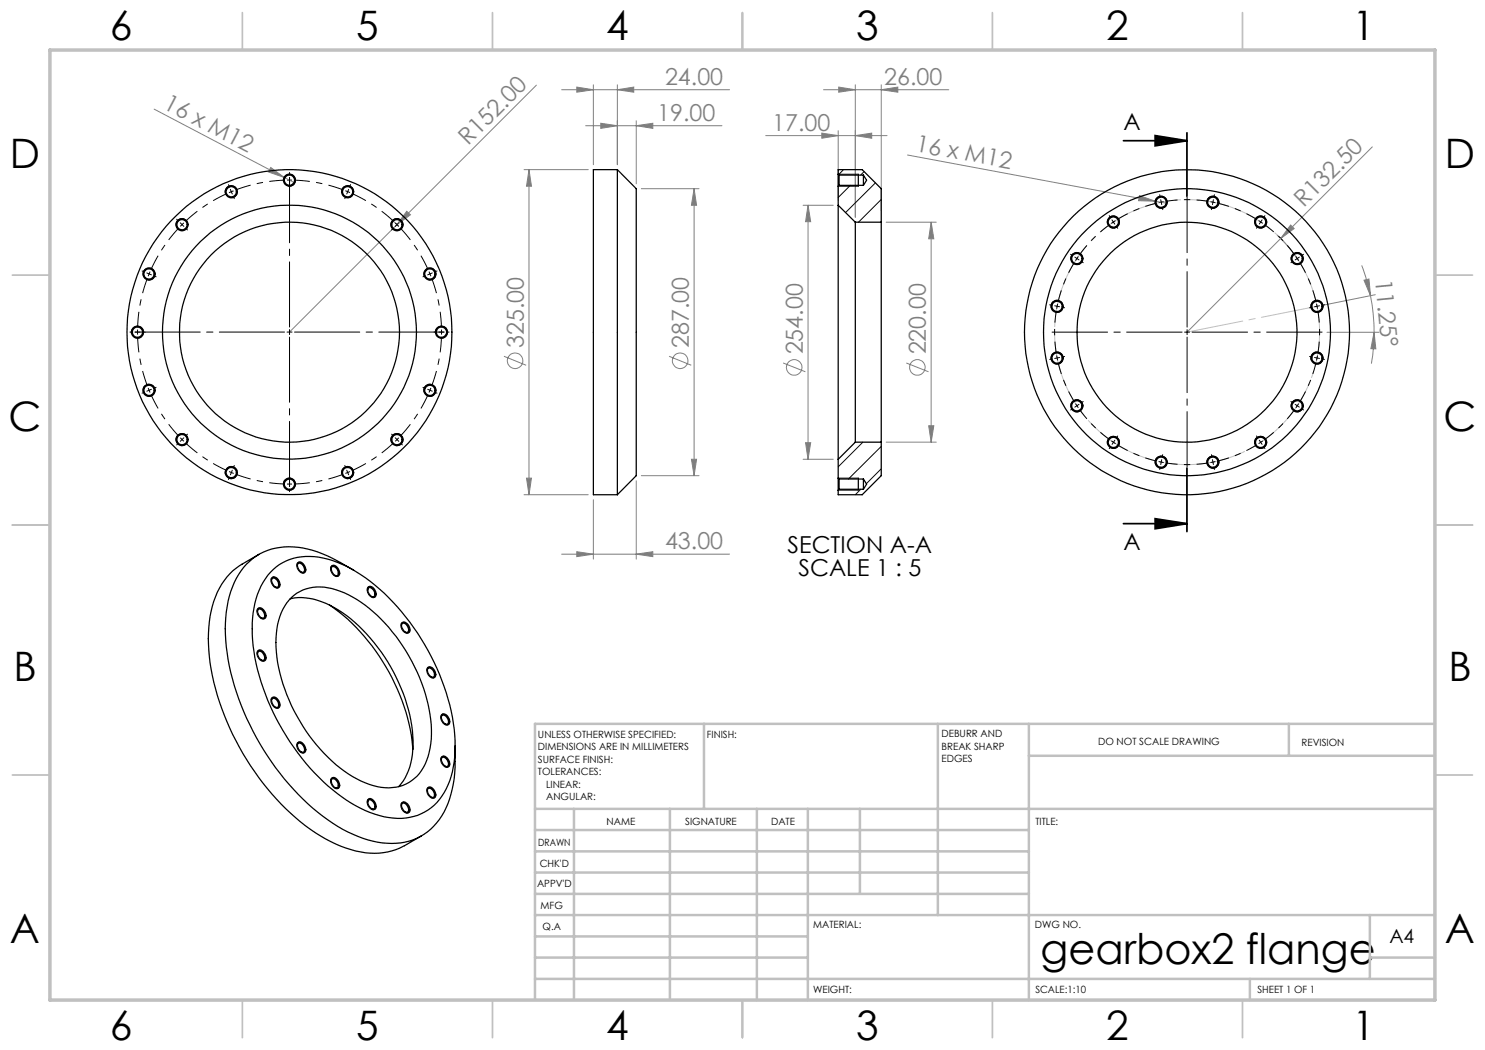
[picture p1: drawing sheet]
<svg xmlns="http://www.w3.org/2000/svg" width="297mm" height="210mm" viewBox="0 0 297 210" stroke-linecap="round" stroke-linejoin="round" font-family="sans-serif">
<g fill="none" stroke="#808080" stroke-width=".2">
<path d="M107.3 17l-49.4 49.4M112.3 17.9h33.6M115.4 17.4l3.3 .5-3.3 .5zM118.7 17v15.9M123.5 17.9l3.3-.5v1zM123.5 17v15.9M164.7 17.9h25.1M167.7 17.4l3.4 .5-3.4 .5zM171.1 17v26.5M176.2 17.9l3.4-.5v1zM176.2 17v25.2M30.8 21.8l26 13.7"/>
<path d="M54.2 33.5l2.6 2-3.1-1.1zM56.8 35.5l2.1 1.1M104.8 33.9h12.9M105.8 33.9l.5 3.3h-1zM105.8 33.9v65M117.1 25.1h27.3M120.2 24.7l3.3 .4-3.3 .6zM127.2 25.1l3.4-.4v1zM127.2 24.2v12.6M128.3 37.7h11.5M138.8 37.7l.5 3.4h-1zM138.8 37.7v57.4"/>
<path d="M153.1 27.1h24.3M164.4 26.6l3.2 .5-3.2 .5zM167.6 26.1v13.9M171.1 27.1l3.2-.5v1zM181.5 31l49.5 9.2M227.9 39.1l3.1 1.1-3.3-.1zM274.5 29.4l-18.3 18.3M78.7 44.2l1.1 1.1M81.4 42.3l.7 .7-2.7 1.9zM160.6 41.1h6.1M161.6 41.1l.5 3.2h-1zM161.6 41.1v50.8"/>
<path d="M177.2 44.4h10.1M186.2 44.4l.6 3.4h-1.1zM186.2 44.4v44M231 40.2l2.4 .5M255.4 47a25.7 25.7 0 0 1 4.3 5.2M256.2 47.7l-18.8 18.8M258.1 45l.7 .7-2.6 2zM272.3 53.1l.8 2.2 1 3.9M272.8 56l1-.2 .3 3.4zM274.1 59.2a38 38 0 0 1 .7 7.3M275.1 58.9l-10.7 2.2M100.8 71.3l4.4 1.8"/>
<path d="M133.8 71.3l4.5 1.8M156.6 72.6l4.5 1.8M181.3 72.6l4.4 1.8M265.4 66.5h10.4M274.8 66.5l.4 3.3-1-.1zM274.8 66.5l-.1 2.3-.4 3.9M104.8 98.9h12.9M105.3 95.6h1l-.5 3.3zM118.7 99.9v11.9M127.2 96.2v15.6M128.3 95.1h11.5M138.3 91.9h1l-.5 3.2z"/>
<path d="M160.6 91.9h6.1M161.1 88.5h1l-.5 3.4zM177.2 88.4h10.1M185.7 85.2h1.1l-.6 3.2zM112.3 110.8h33.6M115.4 110.3l3.3 .5-3.3 .5zM127.2 110.8l3.4-.5v1z"/>
<circle cx="103" cy="72.1" r="1.56"/>
<circle cx="136" cy="72.1" r="1.55"/>
<circle cx="158.8" cy="73.5" r="1.55"/>
<circle cx="183.5" cy="73.5" r="1.55"/>
</g>
<path d="M224.7 28.1h12.7M231 27.1l6.4 1-6.4 1.1zM237.4 26.6v12.7M237.4 93.6v12.7M224.7 104.7h12.7M231 103.7l6.4 1-6.4 1.1z" fill="none" stroke="#000" stroke-width=".35"/>
<path d="M262.8 58.7a26.5 26.5 0 0 0-44.4-10.7 26.5 26.5 0 0 0 12.1 44 26.5 26.5 0 0 0 32.6-31.9l-.3-1.4" fill="none" stroke="#c0c0c0" stroke-width=".2" stroke-dasharray="15.2 1.3 1.3 1.3" stroke-dashoffset=".6" stroke-linecap="butt"/>
<g fill="none" stroke="#000" stroke-width=".2">
<path d="M45.1 38.7a1.2 1.2 0 0 1 1-1.6 1.2 1.2 0 0 1 1.3 1.3 1.2 1.2 0 0 1-1.5 1.1M46.1 37.9l.1 .4M46.2 38.3l-.4 .3M46.2 38.3l.3 .5M46.7 38.2l-.5 .1M56.7 36.3a1.2 1.2 0 0 1 1.1-1.4 1.2 1.2 0 0 1 1.3 1.3 1.2 1.2 0 0 1-1.5 1M68.4 38.7a1.2 1.2 0 0 1 1-1.6 1.2 1.2 0 0 1 1.3 1.3 1.2 1.2 0 0 1-1.5 1.1M167.6 34.8h4.1M167.6 37.2h4.1M28.6 55.1a1.19 1.19 0 0 1 1.1-1.5 1.19 1.19 0 0 1 1.3 1.3 1.19 1.19 0 0 1-1.5 1M35.2 45.3a1.2 1.2 0 0 1 1.1-1.6 1.2 1.2 0 0 1 1.3 1.3 1.2 1.2 0 0 1-1.5 1.1M78.2 45.3a1.2 1.2 0 0 1 1.1-1.6 1.2 1.2 0 0 1 1.3 1.3 1.2 1.2 0 0 1-1.5 1.1"/>
<path d="M84.8 55.1a1.19 1.19 0 0 1 1.1-1.5 1.19 1.19 0 0 1 1.2 1.3 1.19 1.19 0 0 1-1.4 1M214.2 52a1.2 1.2 0 0 1 1.1-1.5 1.2 1.2 0 0 1 1.3 1.3 1.2 1.2 0 0 1-1.5 1.1M221.5 44.7a1.2 1.2 0 0 1 1.1-1.5 1.2 1.2 0 0 1 1.3 1.3 1.2 1.2 0 0 1-1.5 1.1M222.4 44l.6 .8M223.1 44.1l-.8 .6M231.1 40.8a1.2 1.2 0 0 1 1-1.5 1.2 1.2 0 0 1 1.3 1.3 1.2 1.2 0 0 1-1.5 1M241.4 40.8a1.2 1.2 0 0 1 1.1-1.5 1.2 1.2 0 0 1 1.3 1.3 1.2 1.2 0 0 1-1.5 1M251 44.7a1.2 1.2 0 0 1 1-1.5 1.2 1.2 0 0 1 1.3 1.3 1.2 1.2 0 0 1-1.5 1.1M258.3 52a1.2 1.2 0 0 1 1-1.5 1.2 1.2 0 0 1 1.3 1.3 1.2 1.2 0 0 1-1.5 1.1M26.3 66.7a1.2 1.2 0 0 1 1.1-1.5 1.2 1.2 0 0 1 1.3 1.3 1.2 1.2 0 0 1-1.5 1.1M28.6 78.4a1.2 1.2 0 0 1 1.1-1.5 1.2 1.2 0 0 1 1.3 1.3 1.2 1.2 0 0 1-1.5 1M84.8 78.4a1.2 1.2 0 0 1 1.1-1.5 1.2 1.2 0 0 1 1.3 1.3 1.2 1.2 0 0 1-1.5 1"/>
<path d="M87.1 66.7a1.2 1.2 0 0 1 1.1-1.5 1.2 1.2 0 0 1 1.3 1.3 1.2 1.2 0 0 1-1.5 1.1M210.3 71.9a1.2 1.2 0 0 1 1-1.5 1.2 1.2 0 0 1 1.3 1.3 1.2 1.2 0 0 1-1.5 1.1M210.3 61.6a1.2 1.2 0 0 1 1-1.5 1.2 1.2 0 0 1 1.3 1.3 1.2 1.2 0 0 1-1.5 1M262.2 71.9a1.2 1.2 0 0 1 1.1-1.5 1.2 1.2 0 0 1 1.3 1.3 1.2 1.2 0 0 1-1.5 1.1M262.2 61.6a1.2 1.2 0 0 1 1.1-1.5 1.2 1.2 0 0 1 1.3 1.3 1.2 1.2 0 0 1-1.5 1M35.2 88.3a1.2 1.2 0 0 1 1.1-1.6 1.2 1.2 0 0 1 1.3 1.3 1.2 1.2 0 0 1-1.5 1.1M45.1 94.8a1.2 1.2 0 0 1 1-1.5 1.2 1.2 0 0 1 1.3 1.3 1.2 1.2 0 0 1-1.5 1.1M56.7 97.1a1.2 1.2 0 0 1 1.1-1.5 1.2 1.2 0 0 1 1.3 1.3 1.2 1.2 0 0 1-1.5 1.1M68.4 94.8a1.2 1.2 0 0 1 1-1.5 1.2 1.2 0 0 1 1.3 1.3 1.2 1.2 0 0 1-1.5 1.1M78.2 88.3a1.2 1.2 0 0 1 1.1-1.6 1.2 1.2 0 0 1 1.3 1.3 1.2 1.2 0 0 1-1.5 1.1M167.6 95.6h4.1M167.6 98h4.1"/>
<path d="M214.2 81.5a1.2 1.2 0 0 1 1.1-1.5 1.2 1.2 0 0 1 1.3 1.3 1.2 1.2 0 0 1-1.5 1M221.5 88.8a1.2 1.2 0 0 1 1.1-1.5 1.2 1.2 0 0 1 1.3 1.3 1.2 1.2 0 0 1-1.5 1M231.1 92.7a1.2 1.2 0 0 1 1-1.5 1.2 1.2 0 0 1 1.3 1.3 1.2 1.2 0 0 1-1.5 1.1M241.4 92.7a1.2 1.2 0 0 1 1.1-1.5 1.2 1.2 0 0 1 1.3 1.3 1.2 1.2 0 0 1-1.5 1.1M251 88.8a1.2 1.2 0 0 1 1-1.5 1.2 1.2 0 0 1 1.3 1.3 1.2 1.2 0 0 1-1.5 1M258.3 81.5a1.2 1.2 0 0 1 1-1.5 1.2 1.2 0 0 1 1.3 1.3 1.2 1.2 0 0 1-1.5 1M54.2 115.7a.76 .76 0 0 1 1.3 .4l.3 .7a.61 .61 0 0 1-.2 .8 .61 .61 0 0 1-.8-.2l-.6-1zM59.5 112.6a1.32 1.32 0 0 1 1.5 1.3 .61 .61 0 0 1-.4 .7 .61 .61 0 0 1-.7-.3l-.6-1.1zM66.2 113.3a.99 .99 0 0 1 1.5 .9 .69 .69 0 0 1-.1 1 .69 .69 0 0 1-1.1-.4l-.4-.8zM73.5 117.5a1.05 1.05 0 0 1 1.5 1 .64 .64 0 0 1-.1 1 .64 .64 0 0 1-1-.3l-.4-.7-.1-.4zM51.5 130.2a1.13 1.13 0 0 1 1.5 1l.1 .2a.64 .64 0 0 1-.3 .8 .64 .64 0 0 1-.9-.3l-.4-.7-.1-.4zM51.6 121.7a1.42 1.42 0 0 1 1.3 2 1.33 1.33 0 0 1-1.5-1.5z"/>
<path d="M54.3 139.7l.1-.1a1.38 1.38 0 0 1 1.2 2 1.46 1.46 0 0 1-1.3-1.9zM80.3 124.6a1.24 1.24 0 0 1 1.5 1.3 .61 .61 0 0 1-.4 .8 .61 .61 0 0 1-.7-.4l-.5-.8v-.4zM85.4 133.6a1.05 1.05 0 0 1 1.6 1 .64 .64 0 0 1-.2 1 .64 .64 0 0 1-.9-.4l-.5-.6-.1-.4zM59.4 148.6l.1-.1a1.32 1.32 0 0 1 1.5 1.4 .61 .61 0 0 1-.4 .7 .61 .61 0 0 1-.7-.4l-.5-.6-.1-.4zM66.3 155.7l.1-.1a1.38 1.38 0 0 1 1.2 2.1 1.46 1.46 0 0 1-1.5-1.6zM73.6 159.9a1.2 1.2 0 0 1 1.5 1.2 .62 .62 0 0 1-.3 .9 .62 .62 0 0 1-.9-.4l-.5-1.1zM85.4 157.6h.1a1.32 1.32 0 0 1 1.5 1.3v.2a.56 .56 0 0 1-.4 .6 .56 .56 0 0 1-.6-.3l-.6-.8-.1-.4zM88.2 151.5l.1-.1a1.2 1.2 0 0 1 1.5 1.2 .62 .62 0 0 1-.3 .9 .62 .62 0 0 1-.8-.4l-.5-.6-.1-.5zM88.3 143a1.08 1.08 0 0 1 1.4 .9v.1a.64 .64 0 0 1-.1 1 .64 .64 0 0 1-.9-.3l-.6-1.1zM80.3 160.6a1.24 1.24 0 0 1 1.5 1.3 .61 .61 0 0 1-.4 .8 .61 .61 0 0 1-.7-.4l-.5-.8v-.4z"/>
</g>
<g fill="none" stroke="#000" stroke-width=".2" stroke-dasharray="15.2 1.3 1.3 1.3" stroke-linecap="butt">
<path d="M57.9 36h-.5M57.9 36h.5M69.5 38.3l-.4-.2M69.5 38.3l.5 .2M29.8 54.8l-.2 .4M29.8 54.8l.2-.5M36.4 44.9l-.3 .4M36.4 44.9l.4-.3M79.4 44.9l-.4-.3M79.4 44.9l.4 .4M86 54.8l-.2-.5M86 54.8l.2 .4"/>
<path d="M215.4 51.7l-.3 .4M215.4 51.7l.3-.4M232.2 40.4l-.4 .1M232.2 40.4l.5-.1M242.6 40.4l-.5-.1M242.6 40.4l.5 .1M252.1 44.4l-.4-.3M252.1 44.4l.5 .3M259.5 51.7l-.3-.4M259.5 51.7l.2 .4M27.5 66.4v.5M27.5 66.4v-.5"/>
<path d="M29.8 78l.2 .5M29.8 78l-.2-.4M86 78l.2-.4M86 78l-.2 .5M88.3 66.4v-.5M88.3 66.4v.5M211.4 61.3l-.1 .4M211.4 61.3l.1-.5M211.4 71.6l.1 .5M211.4 71.6l-.1-.5M263.4 71.6l.1-.5M263.4 71.6l-.1 .5"/>
<path d="M263.4 61.3l-.1-.5M263.4 61.3l.1 .4M36.4 87.9l.4 .4M36.4 87.9l-.3-.3M46.3 94.5l.4 .2M46.3 94.5l-.5-.2M57.9 96.8h.5M57.9 96.8h-.5M69.5 94.5l.5-.2M69.5 94.5l-.4 .2M79.4 87.9l.4-.3M79.4 87.9l-.4 .4"/>
<path d="M215.4 81.1l.3 .5M215.4 81.1l-.3-.4M222.7 88.5l.4 .2M222.7 88.5l-.4-.3M232.2 92.4l.5 .1M232.2 92.4l-.4-.1M242.6 92.4l.5-.1M242.6 92.4l-.5 .1M252.1 88.5l.5-.3M252.1 88.5l-.4 .2M259.5 81.1l.2-.4M259.5 81.1l-.3 .5"/>
</g>
<g fill="none" stroke="#000" stroke-width=".2" stroke-dasharray="15.2 1.3 1.3 1.3" stroke-dashoffset="12.2" stroke-linecap="butt">
<path d="M45.4 38.7a30.4 30.4 0 0 0-8.3 5.5M56.9 36a30.4 30.4 0 0 0-9.7 2M68.6 38a30.4 30.4 0 0 0-9.7-2M29.5 55.7a30.4 30.4 0 0 0-2 9.7M35.7 45.6a30.4 30.4 0 0 0-5.5 8.3M78.7 44.2a30.4 30.4 0 0 0-8.2-5.5M85.6 53.9a30.4 30.4 0 0 0-5.5-8.3M27.5 67.4a30.4 30.4 0 0 0 2 9.7M30.2 79a30.4 30.4 0 0 0 5.5 8.2M86.4 77.1a30.4 30.4 0 0 0 1.9-9.7M88.3 65.4a30.4 30.4 0 0 0-1.9-9.7M37.1 88.6a30.4 30.4 0 0 0 8.3 5.5"/>
<path d="M47.2 94.9a30.4 30.4 0 0 0 9.7 1.9M58.9 96.8a30.4 30.4 0 0 0 9.7-1.9M70.5 94.1a30.4 30.4 0 0 0 8.2-5.5M80.1 87.2a30.4 30.4 0 0 0 5.5-8.2"/>
</g>
<g fill="none" stroke="#000" stroke-width=".2" stroke-dasharray="15.2 1.3 1.3 1.3" stroke-dashoffset="12.9" stroke-linecap="butt">
<path d="M214.8 52.5a26.5 26.5 0 0 0-3.2 7.8M221.9 45a26.5 26.5 0 0 0-5.9 5.9M231.3 40.6a26.5 26.5 0 0 0-7.8 3.3M241.6 40.3a26.5 26.5 0 0 0-8.4 0M251.3 43.9a26.5 26.5 0 0 0-7.7-3.3M258.9 50.9a26.5 26.5 0 0 0-5.9-5.9M211.3 62.2a26.5 26.5 0 0 0 0 8.4M211.6 72.6a26.5 26.5 0 0 0 3.2 7.7M263.2 60.3a26.5 26.5 0 0 0-3.2-7.8M263.6 70.6a26.5 26.5 0 0 0 0-8.4M216 82a26.5 26.5 0 0 0 5.9 5.9M223.5 89a26.5 26.5 0 0 0 7.8 3.2"/>
<path d="M233.2 92.6a26.5 26.5 0 0 0 8.4 0M243.6 92.2a26.5 26.5 0 0 0 7.7-3.2M253 87.9a26.5 26.5 0 0 0 5.9-5.9M260 80.3a26.5 26.5 0 0 0 3.2-7.7"/>
</g>
<path d="M263.4 61.3l-26 5.1" fill="none" stroke="#c0c0c0" stroke-width=".2" stroke-dasharray="15.2 1.3 1.3 1.3" stroke-dashoffset="3.9"/>
<g fill="none" stroke="#c0c0c0" stroke-width=".35">
<path d="M48.5 2.5v7.5M98.5 2.5v7.5M148.5 2.5v7.5M198.5 2.5v7.5M248.5 2.5v7.5M2.5 55h7.5M287 55h7.5M2.5 105h7.5M287 105h7.5M2.5 155h7.5M287 155h7.5M48.5 200v7.5"/>
<path d="M98.5 200v7.5M148.5 200v7.5M198.5 200v7.5M248.5 200v7.5"/>
</g>
<g fill="none" stroke="#c0c0c0" stroke-width=".5">
<path d="M140.8 144.8v17M187.6 144.8v38.2M205.8 144.8v55.2M205.8 151.2h81.2M257.8 144.8v6.4M287 144.8h-180v55.2M107 161.8h180M107 178.8h98.8M107 174.5h98.8M107 170.3h98.8M107 166h98.8M114.8 161.8v38.2"/>
<path d="M134 161.8v38.2M151.4 161.8v38.2M161.6 161.8v38.2M172 161.8v17M107 195.8h180M107 191.5h54.6M107 187.3h54.6M107 183h180M250 195.8v4.2M274 191.5h13M274 183v12.8"/>
</g>
<path d="M10 10h277v190h-277z" fill="none" stroke="#c0c0c0" stroke-width=".7"/>
<g fill="none" stroke="#000" stroke-width=".2" stroke-dasharray="15.2 1.3 1.3 1.3">
<path d="M45.9 37.4l-.2-.5M46.7 39.3l.2 .4M57.9 36v-.5M57.9 36v.5M57.9 35v-.5M57.9 37v.5M69.2 39.3l-.2 .4M69.5 38.3l.2-.4M69.5 38.3l-.2 .5M69.9 37.4l.2-.5M232.1 39.5l-.1-.6M242.8 39.5l.1-.6"/>
<path d="M28.9 54.4l-.5-.2M29.8 54.8l-.4-.2M29.8 54.8l.5 .2M30.7 55.2l.5 .2M35.7 44.2l-.4-.4M36.4 44.9l-.3-.3M36.4 44.9l.4 .4M37.1 45.6l.4 .4M78.7 45.6l-.4 .4M79.4 44.9l.4-.3M79.4 44.9l-.4 .4M80.1 44.2l.4-.4"/>
<path d="M85.1 55.2l-.5 .2M86 54.8l.5-.2M86 54.8l-.5 .2M86.9 54.4l.5-.2M214.6 51.1l-.5-.2M215.4 51.7l-.4-.3M215.4 51.7l.4 .3M216.2 52.3l.4 .2M222.1 43.6l-.2-.5M223.3 45.2l.2 .5M232.2 40.4l-.1-.5M232.2 40.4l.1 .5"/>
<path d="M232.4 41.4l.1 .5M242.4 41.4l-.1 .5M242.6 40.4l.1-.5M242.6 40.4l-.1 .5M251.6 45.2l-.3 .5M252.1 44.4l.3-.4M252.1 44.4l-.2 .4M252.7 43.6l.3-.5M258.6 52.3l-.4 .2M259.5 51.7l.4-.3M259.5 51.7l-.5 .3M260.3 51.1l.4-.2"/>
<path d="M26.5 66.4h-.5M27.5 66.4h-.5M27.5 66.4h.5M28.5 66.4h.5M28.9 78.4l-.5 .2M29.8 78l-.4 .2M29.8 78l.5-.1M30.7 77.7l.5-.2M57.9 66.4v-.5M57.9 66.4h-.5M57.9 66.4v.5M57.9 66.4h.5"/>
<path d="M85.1 77.7l-.5-.2M86 78l.5 .2M86 78l-.5-.1M86.9 78.4l.5 .2M87.3 66.4h-.5M88.3 66.4h.5M88.3 66.4h-.5M89.3 66.4h.5M210.4 61.1l-.5-.1M210.4 71.8l-.5 .1M211.4 61.3l-.5-.1M211.4 61.3l.5 .1"/>
<path d="M211.4 71.6l-.5 .1M211.4 71.6l.5-.1M212.4 61.5l.5 .1M212.4 71.4l.5-.1M237.4 66.4v-.5M237.4 66.4h-.5M237.4 66.4v.5M237.4 66.4h.5M262.4 71.4l-.5-.1M262.4 61.5l-.5 .1M263.4 71.6l.5 .1M263.4 71.6l-.5-.1"/>
<path d="M263.4 61.3l.5-.1M263.4 61.3l-.5 .1M264.4 71.8l.5 .1M264.4 61.1l.5-.1M35.7 88.6l-.4 .4M36.4 87.9l-.3 .4M36.4 87.9l.4-.3M37.1 87.2l.4-.4M45.9 95.4l-.2 .5M46.3 94.5l-.2 .5M46.3 94.5l.2-.5M46.7 93.6l.2-.5"/>
<path d="M57.9 96.8v.5M57.9 96.8v-.5M57.9 97.8v.5M57.9 95.8v-.5M69.2 93.6l-.2-.5M69.5 94.5l.2 .5M69.5 94.5l-.2-.5M69.9 95.4l.2 .5M78.7 87.2l-.4-.4M79.4 87.9l.4 .4M79.4 87.9l-.4-.3M80.1 88.6l.4 .4"/>
<path d="M214.6 81.7l-.5 .3M215.4 81.1l-.4 .3M215.4 81.1l.4-.2M216.2 80.6l.4-.3M222.1 89.3l-.2 .4M222.7 88.5l-.3 .4M222.7 88.5l.3-.5M223.3 87.6l.2-.4M232.1 93.4l-.1 .5M232.2 92.4l-.1 .5M232.2 92.4l.1-.5M232.4 91.4l.1-.5"/>
<path d="M242.4 91.4l-.1-.5M242.6 92.4l.1 .5M242.6 92.4l-.1-.5M242.8 93.4l.1 .5M251.6 87.6l-.3-.4M252.1 88.5l.3 .4M252.1 88.5l-.2-.5M252.7 89.3l.3 .4M258.6 80.6l-.4-.3M259.5 81.1l.4 .3M259.5 81.1l-.5-.2M260.3 81.7l.4 .3"/>
</g>
<path d="M56.9 66.4h-29.9M57.9 65.4v-29.9M57.9 67.4v29.9M58.9 66.4h29.9" fill="none" stroke="#000" stroke-width=".2" stroke-dasharray="15.2 1.3 1.3 1.3" stroke-dashoffset="2.2"/>
<path d="M236.4 66.4h-26M237.4 65.4v-26M237.4 67.4v26M238.4 66.4h26" fill="none" stroke="#000" stroke-width=".2" stroke-dasharray="15.2 1.3 1.3 1.3" stroke-dashoffset="4.1"/>
<path d="M171.7 34.8v2.4M171.7 95.6v2.4" fill="none" stroke="#000" stroke-width=".25"/>
<path d="M231 27.1l6.4 1-6.4 1.1zM231 103.7l6.4 1-6.4 1.1z" fill="#000"/>
<g fill="#808080">
<path d="M54.2 33.5l2.6 2-3.1-1.1z"/>
<path d="M227.9 39.1l3.1 1.1-3.3-.1z"/>
<path d="M81.4 42.3l.7 .7-2.7 1.9z"/>
<path d="M258.1 45l.7 .7-2.6 2z"/>
<path d="M274.8 66.5l.4 3.3-1-.1zM272.8 56l1-.2 .3 3.4z"/>
<path d="M123.5 17.9l3.3-.5v1zM115.4 17.4l3.3 .5-3.3 .5zM127.2 25.1l3.4-.4v1zM120.2 24.7l3.3 .4-3.3 .6z"/>
<path d="M115.4 110.3l3.3 .5-3.3 .5zM127.2 110.8l3.4-.5v1zM167.7 17.4l3.4 .5-3.4 .5zM176.2 17.9l3.4-.5v1z"/>
<path d="M171.1 27.1l3.2-.5v1zM164.4 26.6l3.2 .5-3.2 .5z"/>
<path d="M105.8 33.9l.5 3.3h-1zM105.3 95.6h1l-.5 3.3zM138.8 37.7l.5 3.4h-1zM138.3 91.9h1l-.5 3.2zM186.2 44.4l.6 3.4h-1.1zM185.7 85.2h1.1l-.6 3.2zM161.6 41.1l.5 3.2h-1zM161.1 88.5h1l-.5 3.4z"/>
</g>
<g fill="none" stroke="#000" stroke-width=".25">
<path d="M123.5 33.9v65M123.5 33.9h-4.8v65h4.8M123.5 33.9l3.7 3.8v57.4l-3.7 3.8M167.6 34.8v2.4M167.6 34.8v-.9h4.8l3.8 3.8v6.7M167.6 34.8l.2 .2M167.6 37.2v3.9M167.8 35v2.1M167.8 37.1h4.9M167.8 35h4.9M167.8 37.1l-.2 .1M172.7 35v2.1"/>
<path d="M172.7 35l.6 1-.6 1.1M167.6 41.1v50.8M167.6 41.1l3.5 3.3M171.1 44.4v44M171.1 44.4h5.1M176.2 44.4v44M167.6 95.6v2.5M167.6 91.9v3.7M167.6 95.6l.2 .2M167.8 95.8v2.1M167.8 97.9l-.2 .2M167.8 97.9h4.9"/>
<path d="M167.8 95.8h4.9M171.1 88.4l-3.5 3.5M171.1 88.4h5.1M172.7 95.8v2.1M172.7 95.8l.6 1-.6 1.1M176.2 88.4v6.7l-3.8 3.8h-4.8v-.8M51.8 110.9l-3.4 1.9a14.1 14.1 0 0 0-6.4 10.5 37.9 37.9 0 0 0 2.8 19.7 51 51 0 0 0 18.3 23.6 21.8 21.8 0 0 0 12.7 4l1.8-.2 2.4-.8 4.3-2.4M54.3 116.1a.5 .5 0 0 1 .4-.5 .5 .5 0 0 1 .5 .3 1.05 1.05 0 0 1 .2 1.6l-.3-.1M54.4 115.5a1.04 1.04 0 0 1 1.5 .9l.1 .3a.61 .61 0 0 1-.3 .8 .61 .61 0 0 1-.8-.2 1.56 1.56 0 0 1-.5-1.8zM54.6 113.9a11.1 11.1 0 0 1 10.9-2.1 31.2 31.2 0 0 1 14.8 10.6 45.2 45.2 0 0 1 10.7 25.7 17.7 17.7 0 0 1-3.1 11.8 10.2 10.2 0 0 1-10.2 3.6 25.6 25.6 0 0 1-13.1-7.2 46.4 46.4 0 0 1-14.1-28.3 19.4 19.4 0 0 1 2.6-12.3zM58 119.8a12.7 12.7 0 0 1 9.7 2.2 34.7 34.7 0 0 1 14.9 26.1 12.7 12.7 0 0 1-2.9 9.2M58.3 119.5a8.6 8.6 0 0 1 8.9-1.5 26.2 26.2 0 0 1 12.7 10.3 32.4 32.4 0 0 1 6.4 19.6 10.7 10.7 0 0 1-3.9 8.2 9.4 9.4 0 0 1-9.4 .5 28.9 28.9 0 0 1-13-12.4 30.5 30.5 0 0 1-4.7-17.6 11.1 11.1 0 0 1 3-7.1z"/>
<path d="M59.5 113.1a.49 .49 0 0 1 .4-.5 .49 .49 0 0 1 .5 .3 1.17 1.17 0 0 1 .3 1.5h-.4M59.6 112.5a.94 .94 0 0 1 1.4 .7 .73 .73 0 0 1 .2 .9 .73 .73 0 0 1-.7 .4 1.61 1.61 0 0 1-.9-2zM66.2 113.7a.5 .5 0 0 1 .4-.4 .5 .5 0 0 1 .6 .3 1.25 1.25 0 0 1 .3 1.5h-.5M66.4 113.2a1.2 1.2 0 0 1 1.5 1.2 .62 .62 0 0 1-.3 .8 .62 .62 0 0 1-.8-.2 1.63 1.63 0 0 1-.4-1.8zM70.7 114a30.2 30.2 0 0 0-9.2-4.2 12.4 12.4 0 0 0-12.2 3 17.9 17.9 0 0 0-4.2 11.8 46.3 46.3 0 0 0 6.9 24.1 46.1 46.1 0 0 0 17.6 17.7 17.4 17.4 0 0 0 12.2 1.8 12.9 12.9 0 0 0 8.7-10.4l.4-3.2 .1-5.4M73.6 118a.47 .47 0 0 1 .3-.5 .47 .47 0 0 1 .6 .3 .99 .99 0 0 1 .1 1.6l-.3-.1M73.7 117.4a1.2 1.2 0 0 1 1.5 1.2 .59 .59 0 0 1-.3 .8 .59 .59 0 0 1-.7-.2 1.54 1.54 0 0 1-.5-1.8zM51.5 130.7a.56 .56 0 0 1 .6-.5 .56 .56 0 0 1 .5 .5 .75 .75 0 0 1 .4 .7 .75 .75 0 0 1-.5 .7l-.2-.1M51.5 122.2a.49 .49 0 0 1 .4-.5 .49 .49 0 0 1 .6 .4 1.17 1.17 0 0 1 .2 1.5h-.4M51.8 121.6a1.48 1.48 0 0 1 1.4 1.8 .68 .68 0 0 1-.7 .4 .68 .68 0 0 1-.6-.5 1.21 1.21 0 0 1-.1-1.7zM51.8 130a1.48 1.48 0 0 1 1.4 1.8 .68 .68 0 0 1-.7 .4 .68 .68 0 0 1-.6-.5 1.22 1.22 0 0 1-.1-1.7zM54.4 139.6a1.2 1.2 0 0 1 1.6 1.1 .62 .62 0 0 1-.3 .9 .62 .62 0 0 1-.8-.3 1.63 1.63 0 0 1-.5-1.7z"/>
<path d="M65.9 121a40.3 40.3 0 0 1 15.3 21.5l1.1 4.5 .3 2.9M80.3 125.1a.49 .49 0 0 1 .4-.5 .49 .49 0 0 1 .5 .3 1.02 1.02 0 0 1 .2 1.6l-.3-.1M80.4 124.6a.97 .97 0 0 1 1.4 .6 .8 .8 0 0 1-.3 1.4 1.63 1.63 0 0 1-1.1-2zM85.5 134a.47 .47 0 0 1 .4-.4 .47 .47 0 0 1 .5 .3 .99 .99 0 0 1 .2 1.6l-.3-.1M85.6 133.5a1.2 1.2 0 0 1 1.5 1.2 .59 .59 0 0 1-.2 .8 .59 .59 0 0 1-.8-.3 1.54 1.54 0 0 1-.5-1.7zM54.3 140.1a.58 .58 0 0 1 .6-.5 .58 .58 0 0 1 .5 .5 .87 .87 0 0 1 0 1.4h-.3M59.5 149a.49 .49 0 0 1 .4-.4 .49 .49 0 0 1 .5 .3 1.17 1.17 0 0 1 .3 1.5h-.4M59.6 148.5a.94 .94 0 0 1 1.4 .7 .73 .73 0 0 1 .2 .9 .73 .73 0 0 1-.7 .4 1.61 1.61 0 0 1-.9-2zM66.2 156.2a.5 .5 0 0 1 .4-.5 .5 .5 0 0 1 .6 .3 1.25 1.25 0 0 1 .3 1.5h-.5M66.4 155.6a1.2 1.2 0 0 1 1.5 1.2 .62 .62 0 0 1-.3 .9 .62 .62 0 0 1-.8-.3 1.63 1.63 0 0 1-.4-1.8zM73.7 159.9a.97 .97 0 0 1 1.3 .6 .8 .8 0 0 1-.3 1.4 1.63 1.63 0 0 1-1-2zM85.5 158.1a.47 .47 0 0 1 .4-.5 .47 .47 0 0 1 .5 .3 1.14 1.14 0 0 1 .3 1.5h-.4"/>
<path d="M85.6 157.5a1.2 1.2 0 0 1 1.5 1.2 .6 .6 0 0 1-.2 .9 .6 .6 0 0 1-.8-.3 1.57 1.57 0 0 1-.5-1.8zM88.3 151.9a.49 .49 0 0 1 .4-.5 .49 .49 0 0 1 .5 .3 1.02 1.02 0 0 1 .2 1.6l-.4-.1M88.3 143.5a.49 .49 0 0 1 .4-.5 .49 .49 0 0 1 .5 .3 1.02 1.02 0 0 1 .2 1.6l-.4-.1M88.4 151.4a.93 .93 0 0 1 1.3 .6 .81 .81 0 0 1-.2 1.4 1.56 1.56 0 0 1-1.1-2zM88.4 142.9a1.19 1.19 0 0 1 1.5 1.2 .6 .6 0 0 1-.2 .8 .6 .6 0 0 1-.8-.2 1.46 1.46 0 0 1-.5-1.8zM73.6 160.4a.47 .47 0 0 1 .3-.5 .47 .47 0 0 1 .6 .3 .99 .99 0 0 1 .1 1.6l-.3-.1M80.3 161.1a.49 .49 0 0 1 .4-.5 .49 .49 0 0 1 .5 .3 1.02 1.02 0 0 1 .2 1.6l-.3-.1M80.4 160.5a.97 .97 0 0 1 1.4 .7 .8 .8 0 0 1-.3 1.4 1.63 1.63 0 0 1-1.1-2.1z"/>
<circle cx="46.2" cy="38.4" r="1.2"/>
<circle cx="46.3" cy="38.4" r="1.02"/>
<circle cx="57.9" cy="36" r="1.2"/>
<circle cx="57.9" cy="36" r="1.02"/>
<circle cx="69.5" cy="38.4" r="1.03"/>
<circle cx="69.5" cy="38.4" r="1.2"/>
<circle cx="29.8" cy="54.8" r="1.03"/>
<circle cx="29.8" cy="54.8" r="1.2"/>
<circle cx="36.4" cy="44.9" r="1.21"/>
<circle cx="36.4" cy="44.9" r="1.02"/>
<circle cx="79.4" cy="44.9" r="1.21"/>
<circle cx="79.4" cy="44.9" r="1.01"/>
<circle cx="86" cy="54.8" r="1.2"/>
<circle cx="86" cy="54.8" r="1.02"/>
<circle cx="215.4" cy="51.7" r="1.03"/>
<circle cx="215.4" cy="51.7" r="1.2"/>
<circle cx="222.7" cy="44.4" r="1.21"/>
<circle cx="222.7" cy="44.4" r="1.01"/>
<circle cx="232.2" cy="40.4" r="1.2"/>
<circle cx="232.2" cy="40.5" r="1.02"/>
<circle cx="242.6" cy="40.4" r="1.2"/>
<circle cx="242.6" cy="40.5" r="1.01"/>
<circle cx="252.1" cy="44.4" r="1.21"/>
<circle cx="252.1" cy="44.4" r="1.02"/>
<circle cx="259.4" cy="51.7" r="1.2"/>
<circle cx="259.4" cy="51.7" r="1.02"/>
<circle cx="27.5" cy="66.4" r="1.2"/>
<circle cx="27.5" cy="66.4" r="1.02"/>
<circle cx="29.8" cy="78.1" r="1.2"/>
<circle cx="29.8" cy="78.1" r="1.02"/>
<circle cx="57.9" cy="66.4" r="32.5"/>
<circle cx="57.9" cy="66.4" r="25.4"/>
<circle cx="57.9" cy="66.4" r="22"/>
<circle cx="86" cy="78.1" r="1.2"/>
<circle cx="86" cy="78.1" r="1.01"/>
<circle cx="88.3" cy="66.4" r="1.03"/>
<circle cx="88.3" cy="66.4" r="1.2"/>
<circle cx="211.4" cy="71.6" r="1.02"/>
<circle cx="211.4" cy="61.3" r="1.02"/>
<circle cx="211.4" cy="71.6" r="1.2"/>
<circle cx="211.4" cy="61.3" r="1.2"/>
<circle cx="237.4" cy="66.4" r="32.5"/>
<circle cx="237.4" cy="66.5" r="22"/>
<circle cx="237.4" cy="66.4" r="28.7"/>
<circle cx="263.4" cy="71.6" r="1.2"/>
<circle cx="263.4" cy="61.3" r="1.2"/>
<circle cx="263.4" cy="71.6" r="1.01"/>
<circle cx="263.4" cy="61.3" r="1.01"/>
<circle cx="36.4" cy="87.9" r="1.02"/>
<circle cx="36.4" cy="87.9" r="1.2"/>
<circle cx="46.2" cy="94.5" r="1.2"/>
<circle cx="46.3" cy="94.5" r="1.02"/>
<circle cx="57.9" cy="96.8" r="1.2"/>
<circle cx="57.9" cy="96.8" r="1.01"/>
<circle cx="69.5" cy="94.5" r="1.03"/>
<circle cx="69.5" cy="94.5" r="1.2"/>
<circle cx="79.4" cy="87.9" r="1.2"/>
<circle cx="79.4" cy="87.9" r="1.01"/>
<circle cx="215.4" cy="81.2" r="1.21"/>
<circle cx="215.4" cy="81.2" r="1.02"/>
<circle cx="222.7" cy="88.5" r="1.2"/>
<circle cx="222.7" cy="88.5" r="1.02"/>
<circle cx="232.2" cy="92.4" r="1.03"/>
<circle cx="232.2" cy="92.4" r="1.2"/>
<circle cx="242.6" cy="92.4" r="1.2"/>
<circle cx="242.6" cy="92.4" r="1.02"/>
<circle cx="252.1" cy="88.5" r="1.03"/>
<circle cx="252.1" cy="88.5" r="1.2"/>
<circle cx="259.4" cy="81.2" r="1.21"/>
<circle cx="259.4" cy="81.2" r="1.01"/>
</g>
<path d="M168.7 33.9l-1 1M170.1 37.1l-2.5 2.4M172.8 34.3l-.7 .7M175.1 36.6l-6 5.9M176.2 39.9l-4.5 4.5M176.2 44.4h.1M172.2 97.9l-1.1 1M172.6 88.4l-5 5M176.2 89.3l-6.5 6.5M176.2 93.8l-3 3" fill="none" stroke="#000" stroke-width=".2"/>
<text font-size="8.5" x="208.1" y="192.7">gearbox2 flange</text>
<g font-size="8.1">
<text x="22" y="8">6</text>
<text x="71.2" y="8">5</text>
<text x="121.2" y="8">4</text>
<text x="171.3" y="8">3</text>
<text x="221.3" y="8">2</text>
<text x="270.5" y="8">1</text>
<text x="2" y="33.6">D</text>
<text x="289" y="33.6">D</text>
<text x="1.7" y="86.1">C</text>
<text x="288.7" y="86.1">C</text>
<text x="2.7" y="136.1">B</text>
<text x="289.7" y="136.1">B</text>
<text x="2" y="188.6">A</text>
<text x="289" y="188.6">A</text>
<text x="22" y="208">6</text>
<text x="71.2" y="208">5</text>
<text x="121.2" y="208">4</text>
<text x="171.3" y="208">3</text>
<text x="221.3" y="208">2</text>
<text x="270.5" y="208">1</text>
</g>
<g font-size="4.7" fill="#808080">
<text x="133" y="16.9">24.00</text>
<text x="176.8" y="16.9">26.00</text>
<text x="32.5" y="21.6" transform="rotate(28 32.5 21.6)">16 x M12</text>
<text x="93.6" y="29.3" transform="rotate(-45 93.6 29.3)">R152.00</text>
<text x="131.5" y="24.1">19.00</text>
<text x="154.5" y="26.1">17.00</text>
<text x="183" y="30.2" transform="rotate(11 183 30.2)">16 x M12</text>
<text x="260.8" y="41.6" transform="rotate(-45 260.8 41.6)">R132.50</text>
<text x="275" y="56" transform="rotate(85 275 56)">11.25°</text>
<text x="104.7" y="69.6" transform="rotate(-90 104.7 69.6)">325.00</text>
<text x="137.8" y="69.6" transform="rotate(-90 137.8 69.6)">287.00</text>
<text x="160.6" y="70.9" transform="rotate(-90 160.6 70.9)">254.00</text>
<text x="185.2" y="70.9" transform="rotate(-90 185.2 70.9)">220.00</text>
<text x="133" y="109.8">43.00</text>
</g>
<g font-size="4.7">
<text x="224.7" y="26.1">A</text>
<text x="157.5" y="110.7">SECTION A-A</text>
<text x="224.7" y="110.1">A</text>
<text x="159.7" y="115.2">SCALE 1 : 5</text>
</g>
<text font-size="3.9" x="277.9" y="188.5">A4</text>
<g font-size="2">
<text x="107.6" y="147.6">UNLESS OTHERWISE SPECIFIED:</text>
<text x="141.4" y="147.6">FINISH:</text>
<text x="188.3" y="147.5">DEBURR AND</text>
<text x="188.3" y="150">BREAK SHARP</text>
<text x="219.6" y="149">DO NOT SCALE DRAWING</text>
<text x="260.3" y="149.2">REVISION</text>
<text x="107.6" y="150.1">DIMENSIONS ARE IN MILLIMETERS</text>
<text x="107.6" y="152.6">SURFACE FINISH:</text>
<text x="107.6" y="155.1">TOLERANCES:</text>
<text x="188.3" y="152.5">EDGES</text>
<text x="109.2" y="157.6">LINEAR:</text>
<text x="109.2" y="160.1">ANGULAR:</text>
<text x="121.3" y="165">NAME</text>
<text x="137" y="164.9">SIGNATURE</text>
<text x="154.2" y="164.9">DATE</text>
<text x="207.1" y="164.9">TITLE:</text>
<text x="107.6" y="169.1">DRAWN</text>
<text x="107.9" y="173.3">CHK'D</text>
<text x="107.4" y="177.4">APPV'D</text>
<text x="108.1" y="181.8">MFG</text>
<text x="108.5" y="186">Q.A</text>
<text x="162.6" y="185.5">MATERIAL:</text>
<text x="207" y="185.5">DWG NO.</text>
<text x="162.6" y="198.5">WEIGHT:</text>
<text x="207.1" y="198.6">SCALE:1:10</text>
<text x="251.5" y="198.6">SHEET 1 OF 1</text>
</g>
</svg>
